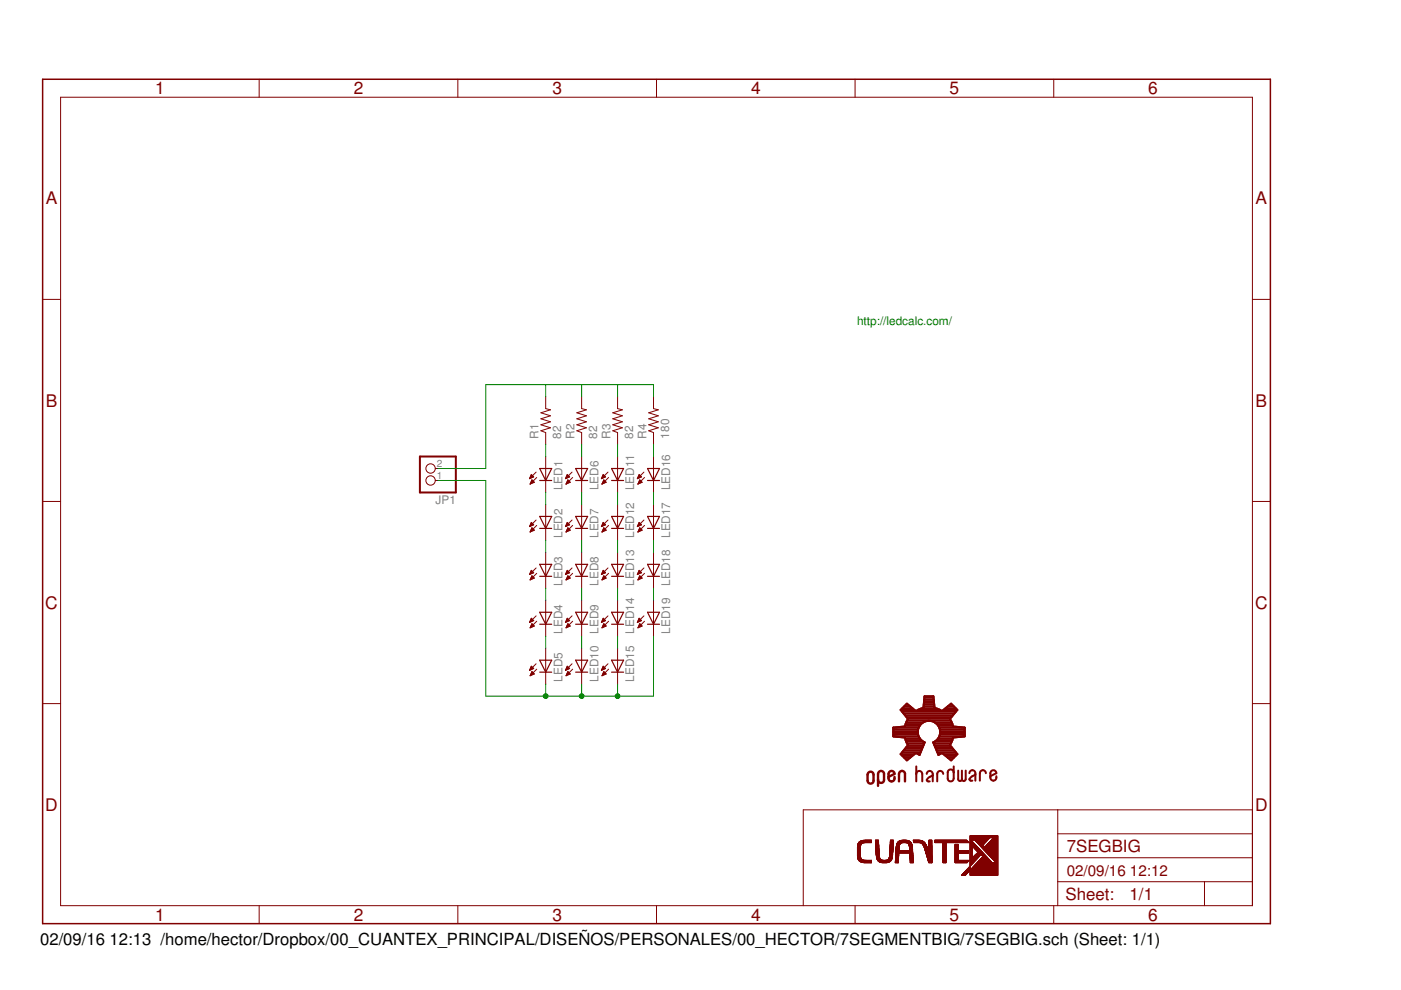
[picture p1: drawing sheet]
<svg xmlns="http://www.w3.org/2000/svg" width="297mm" height="210mm" viewBox="0 0 297 210" stroke-linecap="round" stroke-linejoin="round" font-family="sans-serif">
<g fill="none" stroke="#800000" stroke-width=".25">
<path d="M114.4 99.3h2.6l-1.3 2.6zM122 99.3h2.6l-1.3 2.6zM129.7 99.3h2.5l-1.3 2.6zM137.3 99.3h2.5l-1.2 2.6zM114.4 101.9h2.6M114.4 112h2.6M114.4 109.5h2.6l-1.3 2.5zM114.4 119.7h2.6l-1.3 2.5zM122 101.9h2.6M122 112h2.6M122 109.5h2.6l-1.3 2.5zM122 119.7h2.6l-1.3 2.5z"/>
<path d="M129.7 101.9h2.5M129.7 112h2.5M129.7 109.5h2.5l-1.3 2.5zM129.7 119.7h2.5l-1.3 2.5zM137.3 101.9h2.5M137.3 109.5h2.5l-1.2 2.5zM137.3 112h2.5M137.3 119.7h2.5l-1.2 2.5zM114.4 122.2h2.6M114.4 132.4h2.6M114.4 129.8h2.6l-1.3 2.6zM114.4 140h2.6l-1.3 2.5z"/>
<path d="M122 122.2h2.6M122 132.4h2.6M122 129.8h2.6l-1.3 2.6zM122 140h2.6l-1.3 2.5zM129.7 122.2h2.5M129.7 132.4h2.5M129.7 129.8h2.5l-1.3 2.6zM129.7 140h2.5l-1.3 2.5zM137.3 122.2h2.5M137.3 129.8h2.5l-1.2 2.6zM137.3 132.4h2.5M114.4 142.5h2.6"/>
<path d="M122 142.5h2.6M129.7 142.5h2.5"/>
</g>
<g fill="none" stroke="#800000" stroke-width=".21">
<path d="M54.9 16.8v3.8M97.1 16.8v3.8M139.2 16.8v3.8M181.3 16.8v3.8M223.4 16.8v3.8M12.8 20.6h252.7v171.4h-252.7zM9 63.5h3.8M265.5 63.5h3.8M92.3 99.3h.5M115.7 84.1v2.5l1 .3-2 .6 2 .7-2 .6 2 .6-2 .7 2 .6-2 .6 1 .4v2.6M115.7 96.8v7.6M123.3 84.1v2.5l1 .3-2 .6 2 .7-2 .6 2 .6-2 .7 2 .6-2 .6 1 .4v2.6"/>
<path d="M123.3 96.8v7.6M130.9 84.1v2.5l1.1 .3-2.1 .6 2.1 .7-2.1 .6 2.1 .6-2.1 .7 2.1 .6-2.1 .6 1 .4v2.6M130.9 96.8v7.6M138.6 84.1v2.5l1 .3-2.1 .6 2.1 .7-2.1 .6 2.1 .6-2.1 .7 2.1 .6-2.1 .6 1.1 .4v2.6M138.6 96.8v7.6M9 106.3h3.8M92.3 101.9h.5M112.3 101.4h.1M112.3 111.6h.2M112.4 101.3h.3M112.4 111.4h.4M112.4 101.2h.6"/>
<path d="M112.4 102.6h.1M112.4 111.3h.7M112.4 112.8h.1M112.5 101.1h.6M112.5 102.5h.2M112.5 111.2h.6M112.5 112.6h.3M112.5 100.9h.5M112.5 102.4h.5M112.5 111.1h.5M112.5 112.5h.5M112.5 102.3h.8"/>
<path d="M112.6 100.8h.3M112.6 111h.2M112.6 112.4h.7M112.6 100.7h.2M112.6 102.2h.6M112.6 112.3h.6M112.6 110.8h.1M112.6 102h.5M112.6 100.6l.6 .5-.9 .4zM112.6 110.8l.6 .5-.9 .4zM112.7 112.2h.3M112.7 101.9h.2"/>
<path d="M112.7 112h.2M112.8 101.8h.1M112.8 111.9h.1M112.8 101.7l-.4 .9M112.8 101.7l.5 .6-.9 .3M112.8 111.9l.5 .5-.9 .4zM113.7 100.1l-1.4 1.4M113.7 110.3l-1.4 1.4M113.8 101.2l-1.4 1.4M113.8 111.4l-1.4 1.4M115.7 107v7.6M115.7 117.1v7.6"/>
<path d="M119.9 101.4h.2M119.9 111.6h.2M120 101.3h.3M120 111.4h.4M120 101.2h.6M120 102.6h.1M120 111.3h.7M120 112.8h.1M120.1 101.1h.6M120.1 102.5h.2M120.1 111.2h.6M120.1 112.6h.3"/>
<path d="M120.1 100.9h.5M120.1 102.4h.5M120.1 112.5h.5M120.1 111.1h.5M120.2 102.3h.7M120.2 100.8h.3M120.2 111h.3M120.2 112.4h.7M120.2 100.7h.2M120.2 102.2h.6M120.2 112.3h.6M120.2 110.8h.1"/>
<path d="M120.3 102h.4M120.3 100.6l.5 .5-.9 .4zM120.3 110.8l.5 .5-.9 .4zM120.3 112.2h.3M120.3 101.9h.2M120.3 112h.2M120.4 101.8h.1M120.4 111.9h.1M120.4 101.7l-.4 .9M120.4 101.7l.5 .6-.9 .3M120.4 111.9l.5 .5-.9 .4zM121.3 100.1l-1.4 1.4"/>
<path d="M121.3 110.3l-1.4 1.4M121.4 101.2l-1.4 1.4M121.4 111.4l-1.4 1.4M123.3 107v7.6M123.3 117.1v7.6M127.5 101.4h.2M127.6 111.6h.1M127.6 101.3h.4M127.6 111.4h.4M127.6 101.2h.6M127.6 102.6h.1M127.7 111.3h.6"/>
<path d="M127.7 112.8h.1M127.7 102.5h.2M127.7 101.1h.7M127.7 111.2h.6M127.7 112.6h.3M127.7 100.9h.5M127.7 102.4h.5M127.7 112.5h.6M127.8 111.1h.4M127.8 100.8h.3M127.8 102.3h.7M127.8 111h.3"/>
<path d="M127.8 112.4h.7M127.8 100.7h.2M127.8 102.2h.6M127.8 110.8h.2M127.8 112.3h.6M127.9 102h.4M127.9 100.6l.5 .5-.9 .4zM127.9 110.8l.5 .5-.9 .4zM127.9 112.2h.4M128 101.9h.2M128 112h.1M128 101.8h.1"/>
<path d="M128 111.9h.1M128 101.7l-.4 .9M128 101.7l.5 .6-.9 .3M128 111.9l.5 .5-.9 .4zM128.9 100.1l-1.4 1.4M128.9 110.3l-1.4 1.4M129 101.2l-1.4 1.4M129 111.4l-1.4 1.4M130.9 107v7.6M130.9 117.1v7.6M135.1 101.4h.2M135.2 111.6h.1"/>
<path d="M135.2 101.3h.4M135.2 111.4h.4M135.3 101.2h.5M135.3 102.6h.1M135.3 112.8h.1M135.3 111.3h.6M135.3 102.5h.3M135.3 101.1h.7M135.3 111.2h.6M135.3 112.6h.3M135.4 100.9h.4M135.4 102.4h.4"/>
<path d="M135.4 112.5h.5M135.4 111.1h.4M135.4 100.8h.3M135.4 102.3h.7M135.4 111h.3M135.4 112.4h.7M135.5 100.7h.1M135.5 102.2h.5M135.5 110.8h.1M135.5 112.3h.5M135.5 100.6l.5 .5-.9 .4zM135.5 102h.4"/>
<path d="M135.5 110.8l.5 .5-.9 .4zM135.5 112.2h.4M135.6 101.9h.2M135.6 112h.2M135.6 101.8h.1M135.6 101.7l-.3 .9M135.6 101.7l.5 .6-.8 .3M135.6 111.9l.5 .5-.8 .4zM135.6 111.9h.1M136.5 100.1l-1.4 1.4M136.5 110.3l-1.4 1.4M136.7 101.2l-1.4 1.4"/>
<path d="M136.7 111.4l-1.4 1.4M138.6 107v7.6M138.6 117.1v7.6M265.5 106.3h3.8M112.3 121.8h.1M112.3 132h.1M112.3 121.7h.2M112.3 131.8h.3M112.4 121.6h.4M112.4 131.7h.5M112.4 121.5h.7M112.4 122.9h.1"/>
<path d="M112.4 131.6h.8M112.4 133h.2M112.5 121.3h.6M112.5 122.8h.3M112.5 131.5h.5M112.5 132.9h.4M112.5 121.2h.4M112.5 122.7h.6M112.5 131.3h.4M112.5 132.8h.7M112.6 122.5h.6M112.6 121.1h.2"/>
<path d="M112.6 131.2h.2M112.6 132.7h.6M112.6 121h.1M112.6 122.4h.5M112.6 132.5h.5M112.6 131.1h.1M112.6 120.9l.6 .5-.9 .4zM112.6 131.1l-.3 .9M112.6 131.1l.6 .5-.9 .4M112.7 122.3h.3M112.7 132.4h.3M112.7 122.2h.2"/>
<path d="M112.7 132.3h.2M112.8 122.1l.5 .5-.9 .4zM112.8 132.2l.5 .5-.9 .4zM113.7 120.4l-1.4 1.4M113.7 130.6l-1.4 1.4M113.8 121.6l-1.4 1.4M113.8 131.7l-1.4 1.4M115.7 127.3v7.6M115.7 137.4v7.7M119.9 121.8h.1M119.9 132h.1M119.9 121.7h.3"/>
<path d="M120 131.8h.2M120 121.6h.5M120 131.7h.5M120 121.5h.7M120 122.9h.1M120.1 131.6h.7M120.1 133h.1M120.1 121.3h.6M120.1 122.8h.3M120.1 131.5h.5M120.1 132.9h.4M120.1 121.2h.4"/>
<path d="M120.1 122.7h.6M120.2 131.3h.3M120.2 132.8h.6M120.2 122.5h.7M120.2 121.1h.2M120.2 131.2h.2M120.2 132.7h.6M120.2 121h.1M120.2 122.4h.5M120.2 132.5h.5M120.3 131.1h.1M120.3 120.9l.5 .5-.9 .4z"/>
<path d="M120.3 131.1l-.4 .9M120.3 131.1l.5 .5-.9 .4M120.3 122.3h.3M120.3 132.4h.3M120.4 122.2h.1M120.4 132.3h.1M120.4 122.1l.5 .5-.9 .4zM120.4 132.2l.5 .5-.9 .4zM121.3 120.4l-1.4 1.4M121.3 130.6l-1.4 1.4M121.4 121.6l-1.4 1.4M121.4 131.7l-1.4 1.4"/>
<path d="M123.3 127.3v7.6M123.3 137.4v7.7M127.5 121.8h.1M127.5 132h.1M127.6 121.7h.2M127.6 131.8h.2M127.6 121.6h.5M127.6 131.7h.5M127.7 121.5h.7M127.7 122.9h.1M127.7 131.6h.7M127.7 133h.1"/>
<path d="M127.7 122.8h.4M127.7 121.3h.6M127.7 131.5h.6M127.7 132.9h.4M127.8 121.2h.4M127.8 122.7h.5M127.8 132.8h.6M127.8 131.3h.3M127.8 122.5h.7M127.8 121.1h.3M127.8 131.2h.2M127.8 132.7h.7"/>
<path d="M127.9 121h.1M127.9 122.4h.5M127.9 132.5h.4M127.9 131.1h.1M127.9 131.1l-.4 .9M127.9 131.1l.5 .5-.9 .4M127.9 122.3h.3M127.9 132.4h.3M128 122.2h.1M128 132.3h.1M128 122.1l.5 .5-.9 .4zM128 132.2l.5 .5-.9 .4z"/>
<path d="M128.4 121.4l-.5-.5-.4 .9M128.4 121.4l-.9 .4M128.9 120.4l-1.4 1.4M128.9 130.6l-1.4 1.4M129 121.6l-1.4 1.4M129 131.7l-1.4 1.4M130.9 127.3v7.6M130.9 137.4v7.7M135.1 121.8h.1M135.1 132h.1M135.2 121.7h.2M135.2 131.8h.3"/>
<path d="M135.2 121.6h.5M135.2 131.7h.5M135.3 121.5h.7M135.3 122.9h.1M135.3 131.6h.7M135.3 133h.1M135.3 122.8h.4M135.3 121.3h.6M135.3 131.5h.6M135.3 132.9h.4M135.4 121.2h.4M135.4 122.7h.6"/>
<path d="M135.4 132.8h.6M135.4 131.3h.4M135.4 121.1h.3M135.4 122.5h.7M135.4 131.2h.2M135.4 132.7h.7M135.5 121h.1M135.5 122.4h.5M135.5 131.1h.1M135.5 132.5h.5M135.5 120.9l.5 .5-.9 .4zM135.5 131.1l-.4 .9"/>
<path d="M135.5 131.1l.5 .5-.9 .4M135.5 122.3h.4M135.6 132.4h.2M135.6 122.2h.1M135.6 132.3h.1M135.6 122.1l.5 .5-.8 .4zM135.6 132.2l.5 .5-.8 .4zM136.5 120.4l-1.4 1.4M136.5 130.6l-1.4 1.4M136.7 121.6l-1.4 1.4M136.7 131.7l-1.4 1.4M138.6 127.3v7.6"/>
<path d="M9 149.2h3.8M112.3 142.1h.1M112.4 142h.3M112.4 141.8h.5M112.4 141.7h.7M112.4 143.2h.2M112.5 141.6h.5M112.5 143h.4M112.5 141.5h.4M112.5 142.9h.7M112.6 141.4h.2M112.6 142.8h.6"/>
<path d="M112.6 141.2l.6 .6-.9 .3zM112.6 142.7h.5M112.7 142.6h.2M112.8 142.4h.1M112.8 142.4l.5 .5-.9 .4zM113.7 140.7l-1.4 1.4M113.8 141.9l-1.4 1.4M119.9 142.1h.1M120 142h.3M120 141.8h.6M120.1 141.7h.6M120.1 143.2h.2"/>
<path d="M120.1 141.6h.5M120.1 143h.4M120.2 141.5h.3M120.2 142.9h.6M120.2 142.8h.6M120.2 141.4h.2M120.3 142.7h.4M120.3 141.2l.5 .6-.9 .3zM120.3 142.6h.3M120.4 142.4h.1M120.4 142.4l.5 .5-.9 .4zM121.3 140.7l-1.4 1.4"/>
<path d="M121.4 141.9l-1.4 1.4M127.5 142.1h.1M127.6 142h.3M127.6 141.8h.6M127.7 141.7h.7M127.7 143.2h.2M127.7 141.6h.5M127.7 143h.5M127.8 141.5h.3M127.8 142.9h.7M127.8 142.8h.6M127.8 141.4h.2"/>
<path d="M127.9 142.7h.4M127.9 142.6h.3M128 142.4h.1M128 142.4l.5 .5-.9 .4zM128.4 141.8l-.5-.6-.4 .9M128.4 141.8l-.9 .3M128.9 140.7l-1.4 1.4M129 141.9l-1.4 1.4M265.5 149.2h3.8M181.8 180h.6M181.8 179.9h.6M181.8 179.8h.6"/>
<path d="M181.8 179.7h.6M181.8 179.6h.6M181.8 179.5h.6M181.8 179.3h.7M181.8 179.2h.7M181.9 179.1h.6M181.9 178.9h.7M182.1 178.6h2.7M182.2 178.5h2.6M182.3 178.4h2.5M182.4 178.4h2.4M182.5 179.4h-.7"/>
<path d="M182.5 179.2l-.7 .1M182.5 178.3h2.3M182.5 179.2h-.7M182.5 179l-.6 .1M182.6 179h-.7M182.6 178.9l-.7 .1M182.6 178.3h2.2M182.7 178.8l-.8 .1M182.7 178.2h2.1M182.9 178.8h-.9M183.1 178.2h1.7M183.1 178.7l-1.1 .1"/>
<path d="M183.5 178.1h1.3M184.8 178.7h-2.8M185.6 178.3h.6M185.6 178.2h.6M185.6 178.1h.6M185.6 178.6h.7M185.6 178.5h.6M185.6 178.4h.6M185.7 178.9h.6M185.7 178.8h.6M185.7 178.7h.6M185.7 179.5h.6"/>
<path d="M185.7 179.4h.6M185.7 179.3h.6M185.7 179.2h.6M185.7 179.1l.6 .1M185.7 179.1h.6M185.7 179h.6M185.7 179.8h.6M185.7 179.7h.6M185.7 179.6h.6M185.7 180h.6M185.7 179.9h.6M188.7 179.9h.6"/>
<path d="M188.7 179.8h.6M188.7 179.7h.6M188.7 179.6h.6M188.7 179.5h.6M188.7 179.4h.6M188.7 179.3h.7M188.7 179.2h.7M188.7 179.1h.7M188.8 179h.6M188.8 178.9h.6M188.8 178.8h.6M188.8 178.7h.6"/>
<path d="M188.8 178.6h.6M188.8 178.5h.6M188.8 178.4h.6M188.8 178.3h.6M188.8 178.2h.6M188.8 178.1h.6M189.3 180h-.6M189.4 179.3l-.7 .1M189.4 179h-.7M189.4 178.7l-.6 .1M189.4 178.1l-.6 .1M190 180h.6"/>
<path d="M190 179.9h.6M190 179.8h.6M190 179.7h.6M190 179.6h.6M190 179.5h.6M190 179.4h.7M190.1 179.3h.6M190.1 179.2h.6M190.1 179.1h.7M190.1 179h.7M190.3 178.7h2.9M190.3 178.6h2.8"/>
<path d="M190.4 178.6h2.7M190.4 178.5h2.7M190.5 178.5h2.5M190.5 178.4h2.5M190.6 178.4h2.3M190.6 179.9h-.6M190.6 179.6h-.6M190.6 178.3h2.2M190.7 179.2l-.6 .1M190.7 179.2h-.6M190.8 179l-.7 .1M190.8 178.3h1.9"/>
<path d="M190.8 178.9l-.7 .1M190.9 178.9h-.7M190.9 178.2h1.7M190.9 178.8l-.7 .1M191 178.8h-.8M191.2 178.2h1.1M191.2 178.7l-1 .1M191.5 178.1h.5M192.3 178.7h.9M192.4 178.8h.8M192.5 178.8l.8 .1M192.6 178.9h.7"/>
<path d="M192.7 179h.6M192.7 179.1h.7M192.7 179.1l.7 .1M192.7 179.2l.7 .1M192.7 179.2h.7M192.8 179.3h.6M192.8 179.4h.6M192.8 179.6h.6M192.8 179.5h.6M192.8 180h.7M192.8 179.9h.7M192.8 179.8h.7"/>
<path d="M192.8 179.7h.7M192.8 179.7h.6M193.6 178.2h1.8M193.6 178.1l1.5 .1M193.6 178.1h1.2M193.7 178.3h1.9M193.7 178.2l1.8 .1M193.7 178.4h2M193.7 178.5h2.2M193.7 178.4h2.1M193.7 178.6h2.3M193.7 178.7h2.4"/>
<path d="M195.1 178.7h1M195.3 178.8h.9M195.4 178.8l.8 .1M195.5 178.9h.7M195.5 178.9l.8 .1M195.6 179h.7M195.7 179.1l.7 .1M195.7 179.1h.6M195.7 179.2h.7M195.7 179.2l.7 .1M195.8 179.3h.6M195.8 179.3h.7"/>
<path d="M195.8 179.4h.7M195.9 179.5h.6M195.9 179.6h.7M195.9 179.7h.7M196 179.7h.6M196 179.8h.7M196 179.8h.6M196 179.9h.7M196.1 180h.6M197 180h.6M197 179.9h.6M197 179.8h.6"/>
<path d="M197 179.7h.6M197 179.6h.6M197 179.5h.6M197 179.4h.6M197 179.3h.6M197 179.2l.6 .1M197 179.2h.5M197 179.1h.5M197 179h.5M197 178.9h.5M197 178.8h.5M197 178.7h.5"/>
<path d="M197 178.6h.5M197 178.5h.5M197 178.4h.5M197 178.3h.5M197 178.2h.5M197 178.1h.5M197.6 178.1l-.6 .1M198.2 178.7h7.3M198.2 178.6h7.2M198.2 178.5h7.2M198.2 178.5h7.1M198.2 178.4h7.1"/>
<path d="M198.2 178.4h7M198.2 178.3h6.9M198.2 178.2l6.9 .1M198.2 178.2h6.8M198.2 178.1l6.8 .1M198.2 178.1h6.8M199.9 180h.7M199.9 179.9h.7M199.9 179.8h.7M199.9 179.7h.7M199.9 179.6h.7M199.9 179.5h.7"/>
<path d="M199.9 179.4h.7M199.9 179.3h.7M199.9 179.2h.7M199.9 179.1h.7M199.9 179h.7M199.9 178.9h.7M199.9 178.8h.7M199.9 178.7h.7M202.5 180h.6M202.5 179.9h.6M202.5 179.8h.6M202.5 179.7h.6"/>
<path d="M202.5 179.6h.6M202.5 179.5h.6M202.5 179.4h.6M202.5 179.3h.6M202.5 179.2h.6M202.5 179.1h.6M202.5 179h.6M205.7 180h.5M205.7 179.9h.5M205.7 179.8h.5M205.7 179.7h.5M205.7 179.6h.5"/>
<path d="M205.7 179.5h.5M205.7 179.5h1.4M205.7 179.4h1.4M205.7 179.3l1.4 .1M205.7 179.3h1.3M205.7 179.2l1.3 .1M205.7 179.2h1.2M205.7 179.1l1.2 .1M205.7 179.1h1.1M205.7 179h1M205.7 178.9h1M205.7 178.9h.9"/>
<path d="M205.7 178.8l.9 .1M205.7 178.8h.8M205.7 178.7l.8 .1M205.7 178.7h.7M205.7 178.6h.7M205.7 178.6h.6M205.7 178.5h.5M205.7 178.4h.5M205.7 178.4h.4M205.7 178.3h.4M205.7 178.2l.3 .1M205.7 178.2h.3"/>
<path d="M205.7 178.1l.2 .1M205.7 177.5h5.8M205.7 177.4h5.8M205.7 177.3h5.8M205.7 177.2h5.8M206.2 179.5h1M206.3 179.6h.9M206.4 179.6h.9M206.4 179.7h.9M206.4 179.7h1M206.5 179.8h1M206.6 179.9h1"/>
<path d="M206.7 179.9l.9 .1M206.7 180h.9M206.7 178.1h2.7M206.8 178.2h2.5M206.8 178.3h2.5M206.9 178.4h2.3M206.9 178.4h2.2M207 178.5h2.1M207 178.5h2M207.1 178.6h1.9M207.1 178.6h1.8M207.2 178.7h1.7"/>
<path d="M207.2 178.7h1.6M207.3 178.8h1.5M207.3 178.8h1.4M207.4 178.9h1.2M207.5 179h1.1M207.5 179h1M207.6 179.1h.9M207.7 179.2h.7M207.7 179.2l.8 .1M207.8 179.3h.7M207.8 179.3l.8 .1M207.9 179.4h.7"/>
<path d="M207.9 179.5h.8M208 179.5h.7M208 179.6h3.5M208.1 179.6h3.4M208.1 179.7h3.4M208.2 179.7h3.3M208.2 179.8h3.3M208.3 179.8h3.2M208.3 179.9h3.2M208.4 179.9h3.1M208.4 180h3.1M208.4 179.1l-.8 .1"/>
<path d="M208.7 178.9h-1.3M208.9 179.5h2.6M209 179.4h2.5M209.1 179.3h2.4M209.2 179.2h2.3M209.3 179.1h2.2M209.3 178.2h-2.6M209.4 179h2.1M209.4 178.1h-3.7M209.5 178.9h2M209.5 178l-3.8 .1M209.5 178h-3.8"/>
<path d="M209.6 178.8h1.9M209.6 177.9h-3.9M209.7 178.7h1.8M209.7 177.8h-4M209.7 178.6h1.8M209.8 178.6h1.7M209.8 177.7h-4.1M209.8 178.5h1.7M209.9 178.5h1.6M209.9 178.4h1.6M210 178.4h1.5M210 178.3h1.5"/>
<path d="M210.1 178.2h1.4M210.2 178.1h1.3M210.3 178h1.2M210.4 177.9h1.1M210.5 177.8h1M210.6 177.7h.9M211.5 177.6h-5.8M224.3 171.7v20.3M224.3 176.8h41.2M265.5 171.7h-95.2v20.3M54.9 192v3.8M97.1 192v3.8"/>
<path d="M139.2 192v3.8M181.3 192v3.8M181.8 181.4l.6 .1M181.8 181.4h.6M181.8 181.3h.6M181.8 181.2h.6M181.8 181.1h.6M181.8 181h.6M181.8 180.9h.6M181.8 180.8h.6M181.8 180.7h.6M181.8 180.6h.6"/>
<path d="M181.8 180.5h.6M181.8 180.4h.6M181.8 180.3h.6M181.8 180.2h.6M181.8 180.1h.6M181.8 181.7h.7M181.8 181.6h.6M181.8 181.5h.6M181.8 181.8l.7 .1M181.8 181.9h.7M181.8 181.8h.7M181.8 181.7l.7 .1"/>
<path d="M181.9 181.9l.6 .1M181.9 182h.6M181.9 182.1h.7M181.9 182.2h.8M182 182.3h.9M182 182.3l1.1 .1M182 182.4h2.8M182.1 182.4h2.7M182.1 182.5h2.7M182.2 182.5h2.6M182.2 182.6h2.6M182.3 182.6h2.5"/>
<path d="M182.4 182.7h2.4M182.5 182.8h2.3M182.6 182.8h2.2M182.9 182.9h1.9M183 182.9h1.8M183.3 182.9h.1M184.7 182.4h.1M184.7 182.9h.1M185.7 180.1h.7M185.7 180.7l.7 .1M185.7 180.7h.7M185.7 180.6h.7"/>
<path d="M185.7 180.5h.7M185.7 180.4h.7M185.7 180.3h.7M185.7 180.2h.7M185.8 181.1h.6M185.8 181h.6M185.8 180.9h.6M185.8 180.8h.6M185.8 181.3h.6M185.8 181.2h.6M185.8 181.5h.6M185.8 181.4l.6 .1"/>
<path d="M185.8 181.4h.6M185.8 181.7h.7M185.8 181.6h.7M185.8 181.8h.7M185.9 181.8l.6 .1M185.9 181.9h.6M185.9 182.1h.7M185.9 182h.7M185.9 182.2h.8M186 182.3h.9M186 182.2h.7M186 182.3l1 .1"/>
<path d="M186.1 182.4h2.9M186.1 182.4h2.8M186.1 182.5h2.8M186.2 182.5h2.6M186.2 182.6h2.6M186.3 182.7h2.4M186.5 182.8h2.1M186.6 182.8h1.9M186.8 182.9h1.5M186.9 182.9h1.2M188 182.4h1M188.3 182.2h.7"/>
<path d="M188.3 182.2h.8M188.4 182.1h.7M188.4 182h.7M188.5 182h.6M188.5 181.9h.7M188.5 181.8h.7M188.6 181.7h.6M188.6 181.6h.6M188.6 181.5h.6M188.6 181.4h.6M188.6 181.3h.7M188.6 181.2h.7"/>
<path d="M188.6 181.1h.7M188.6 181h.7M188.6 180.9h.7M188.7 180.8h.6M188.7 180.7h.6M188.7 180.6h.6M188.7 180.5h.6M188.7 180.4h.6M188.7 180.3h.6M188.7 180.2h.6M188.7 180.1h.6M188.7 180h.6"/>
<path d="M188.7 182.6l-2.4 .1M189 182.3h-.8M189.2 181.9h-.7M189.2 181.7l-.6 .1M189.2 181.5l-.6 .1M189.3 181.4h-.7M189.3 180.8l-.6 .1M189.3 180.6h-.6M189.8 182.9h.7M189.8 182.8h.7M189.8 182.7h.7M189.8 182.6h.7"/>
<path d="M189.8 182.5h.7M189.8 182.4h.7M189.9 182.3h.6M189.9 182.2h.6M189.9 182.1h.6M189.9 181.8h.6M189.9 182h.6M189.9 181.9h.6M189.9 181.7h.6M189.9 181.6h.6M189.9 181.5h.6M189.9 181.4h.6"/>
<path d="M189.9 181.3h.6M189.9 181.2h.6M189.9 181.1h.6M189.9 181h.6M189.9 180.9h.6M189.9 180.9h.7M189.9 180.8h3.6M189.9 180.7h3.6M189.9 180.6h3.6M190 180.5h3.5M190 180.4h3.5M190 180.3h.6"/>
<path d="M190 180.2h.6M190 180.1h.6M190.4 182.9h.1M190.5 182.4h-.7M190.5 181.8h-.6M190.5 181.7l-.6 .1M190.6 180.3h-.6M192.8 180.9h.7M192.8 180.3h.7M192.8 180.2h.7M192.8 180.1h.7M192.9 181.5h.6"/>
<path d="M192.9 181.4h.6M192.9 181.3h.6M192.9 181.2h.6M192.9 181.1h.6M192.9 181h.6M192.9 180.9h.6M192.9 181.8h.7M192.9 181.8h.6M192.9 181.7h.6M192.9 181.6h.6M193 182.1h.6M193 182h.6"/>
<path d="M193 181.9h.6M193 182.4h.6M193 182.3h.6M193 182.2h.6M193 182.9h.6M193 182.8h.6M193 182.7h.6M193 182.6h.6M193 182.5h.6M196.1 180.1h.6M196.1 180l.6 .1M196.1 180.2h.7"/>
<path d="M196.2 180.3h.6M196.2 180.4h.6M196.2 180.5h.6M196.2 180.6h.7M196.3 180.7h.6M196.3 180.8h1.3M196.3 180.9h1.3M196.4 181h1.2M196.4 181.2h1.2M196.4 181.1h1.2M196.4 181.3h1.2M196.5 181.4h1.1"/>
<path d="M196.5 181.3h1.1M196.5 181.5h1.1M196.5 181.6h1.1M196.6 181.6h1M196.6 181.7h1M196.6 181.8h1M196.6 181.9h1M196.7 182h.9M196.7 181.9h.9M196.7 182.1h.9M196.7 182.2h.9M196.7 182.3h.9"/>
<path d="M196.8 182.4h.8M196.8 182.5h.8M196.8 182.6h.8M196.8 182.7h.8M196.9 182.8h.7M196.9 182.9h.7M197 180.7h.6M197 180.6h.6M197 180.5h.6M197 180.4h.6M197 180.3h.6M197 180.2h.6"/>
<path d="M197 180.1h.6M199.9 181.8h.7M199.9 182.9h.7M199.9 182.8h.7M199.9 182.7h.7M199.9 182.6h.7M199.9 182.5h.7M199.9 182.4h.7M199.9 182.3h.7M199.9 182.2h.7M199.9 182.1h.7M199.9 182h.7"/>
<path d="M199.9 181.9h.7M199.9 181.7h.7M199.9 181.6h.7M199.9 181.5h.7M199.9 181.4h.7M199.9 181.3h.7M199.9 181.2h.7M199.9 181.1h.7M199.9 181h.7M199.9 180.9h.7M199.9 180.8h.7M199.9 180.7h.7"/>
<path d="M199.9 180.6h.7M199.9 180.5h.7M199.9 180.4h.7M199.9 180.3h.7M199.9 180.2h.7M199.9 180.1h.7M200.5 182.9h.1M202.5 181.8h.6M202.5 182.9h2.5M202.5 182.4h2.9M202.5 182.3h.6M202.5 182.2h.6"/>
<path d="M202.5 182.1h.6M202.5 182h.6M202.5 181.9h.6M202.5 181.7h.6M202.5 181.6h.6M202.5 181.5h.6M202.5 181.4h.6M202.5 181.3h.6M202.5 181.2h.6M202.5 181.1h.6M202.5 181h.6M202.5 180.9h.6"/>
<path d="M202.5 180.8l2.9 .1M202.5 180.8h2.8M202.5 180.7h2.9M202.5 180.6h2.9M202.5 180.5h2.9M202.5 180.4h2.9M202.5 180.3h2.3M202.5 180.3h.6M202.5 180.2h.6M202.5 180.1h.6M203.1 182.3l-.6 .1M203.1 180.9l-.6 .1"/>
<path d="M203.2 180.9h.1M203.6 180.9h1.8M203.8 185.6h.9M203.9 185.6h.1M204 185.4h.9M204.7 185.5l-.8 .1M204.7 184.7h.8M204.7 185.5h-.8M204.8 185.4l-.8 .1M204.9 185.4h-.9M204.9 184.5h6.6M204.9 185.3h-.8"/>
<path d="M205 184.4h.7M205 185.2l-.9 .1M205 184.3h.7M205 185.2h-.8M205.1 182.9h-2.6M205.1 185.1l-.8 .1M205.1 184.2h.6M205.1 182.8h-2.6M205.1 185.1h-.8M205.2 182.8h-2.7M205.2 185l-.9 .1M205.2 184.1h.5"/>
<path d="M205.2 182.7h-2.7M205.2 185h-.8M205.3 184.1h.4M205.3 182.6l-2.8 .1M205.3 184.9l-.9 .1M205.3 184h.4M205.3 182.6h-2.8M205.4 184.9h-.9M205.4 182.5l-2.9 .1M205.4 180.4h-2.9M205.4 184.8h-.9M205.4 183.9h.3"/>
<path d="M205.4 182.5h-2.9M205.4 184.8h-.8M205.5 184.7h-.9M205.5 183.8h.2M205.6 184.6h-.9M205.6 183.7h.1M205.7 183.6v.1M205.7 185.6h5.8M205.7 185.5h5.8M205.7 185.4h5.8M205.7 185.3h5.8M205.7 185.2h5.8"/>
<path d="M205.7 185.1h5.8M205.7 185h5.8M205.7 184.9h5.8M205.7 184.8h5.8M205.7 184.7h5.8M205.7 184.6h5.8M205.7 183.3h.3M205.7 182.9h.7M205.7 182.8h.8M205.7 182.3h1.2M205.7 181.9h1.6M205.7 181.8h1.7"/>
<path d="M205.7 181.7h.5M205.7 181.6h.5M205.7 181.5h.5M205.7 181.4h.5M205.7 181.3h.5M205.7 181.2h.5M205.7 181.1h.5M205.7 181h.5M205.7 180.9h.5M205.7 180.8h.5M205.7 180.7h.5M205.7 180.6h.5"/>
<path d="M205.7 180.5h.5M205.7 180.4h.5M205.7 180.3h.5M205.7 180.2h.5M205.7 180.1h.5M205.8 184.4h5.7M205.8 183.5l-.1 .1M205.8 184.3h5.7M205.8 183.5h-.1M205.9 183.4l-.2 .1M205.9 184.2h5.6M205.9 183.4h-.2"/>
<path d="M206 184.2h5.5M206 183.3l-.3 .1M206 184.1h5.5M206.1 184.1h5.4M206.1 183.2l-.4 .1M206.1 184h5.4M206.1 183.2h-.4M206.2 184h5.3M206.2 183.1l-.5 .1M206.2 183.9h5.3M206.2 183.1h-.5M206.3 183h-.6"/>
<path d="M206.3 183.8h5.2M206.4 183.8h5.1M206.4 182.9h-.7M206.4 183.7h5.1M206.5 183.7h5M206.5 182.8h-.8M206.5 183.6h5M206.5 181.5h1.2M206.6 182.7h-.9M206.6 183.5h4.9M206.6 182.6l-.9 .1M206.7 183.5h4.8"/>
<path d="M206.7 182.6h-1M206.7 183.4h4.8M206.7 182.5l-1 .1M206.7 180l1 .1M206.8 182.5h-1.1M206.8 180.1h1M206.8 183.3h4.7M206.8 182.4l-1.1 .1M206.8 181.2h1.2M206.8 180.1l1 .1M206.9 182.4h-1.2M206.9 181.2h1.8"/>
<path d="M206.9 183.2h4.6M206.9 180.2h1M206.9 181.1h1.8M207 183.1h4.5M207 180.3h.9M207 182.3h-1.3M207 181.1h1.6M207 180.3h1M207 182.2h-1.3M207.1 183h4.4M207.1 181h1.5M207.1 182.2h-1.4"/>
<path d="M207.1 180.4h.9M207.1 182.1h-1.4M207.1 180.5h1M207.2 180.9h1.3M207.2 182.1h-1.5M207.2 180.5h.9M207.2 182.9h3.1M207.2 182h-1.5M207.2 180.9h1.2M207.2 182.8h3.1M207.2 180.6h1M207.3 180.8h1.1"/>
<path d="M207.3 181.9l-1.6 .1M207.3 182.8h2.9M207.3 180.8h1M207.3 180.6l1 .1M207.3 182.7h2.9M207.4 181.8l-1.7 .1M207.4 180.7h.9M207.4 182.7h2.7M207.5 182.6h2.6M207.5 181.7l-1.3 .1M207.5 182.6h2.5M207.5 181.7h-1.2"/>
<path d="M207.6 182.5h2.4M207.6 181.6l-1.2 .1M207.6 182.5h2.3M207.6 181.6h-1.2M207.6 182.4h2.3M207.7 181.5l-1.2 .1M207.7 182.4h2.1M207.8 182.3h2M207.8 181.4l-1.2 .1M207.8 182.2h1.9M207.8 181.4h-1.1M207.9 181.3h-1.2"/>
<path d="M207.9 182.1h1.7M208 182.1h1.6M208 182h1.5M208 181.2h.8M208 181.3h.9M208.1 181.9h1.3M208.1 181.3h.8M208.2 181.4h.7M208.2 181.8h1.1M208.2 181.4l.8 .1M208.3 181.7h1M208.3 181.5h.7"/>
<path d="M208.3 181.5l.8 .1M208.3 181.7h.9M208.4 181.6h.7M208.5 180h3M208.5 180.1h3M208.6 180.1h2.9M208.6 180.2h2.9M208.7 180.3h2.8M208.8 180.4h2.7M208.9 180.5h2.6M209 180.6h2.5M209.1 180.7h2.4"/>
<path d="M209.2 180.8h2.3M209.3 180.9h2.2M209.4 181h2.1M209.5 181.1h2M209.6 181.2h1.9M209.6 181.3h1.9M209.7 181.3h1.8M209.7 181.4h1.8M209.8 181.4h1.7M209.8 181.5h1.7M209.9 181.5h1.6M209.9 181.6h1.6"/>
<path d="M210 181.6h1.5M210 181.7h1.5M210.1 181.7h1.4M210.1 181.8h1.4M210.2 181.8h1.3M210.2 181.9h1.3M210.3 182h1.2M210.4 182.1h1.1M210.5 182.2h1M210.6 182.3h.9M210.7 182.4h.8M210.8 182.5h.7"/>
<path d="M210.9 182.6h.6M211 182.7h.5M211 182.8h.5M211.1 182.8h.4M211.1 182.9h.4M211.5 184.6h-6.7M211.5 184.5h-6.6M211.5 182.9h-4.4M223.4 192v3.8M224.3 186.9h41.2M224.3 181.9h41.2M255.4 186.9v5.1"/>
<circle cx="91.3" cy="99.3" r=".99"/>
<circle cx="91.3" cy="101.9" r=".99"/>
</g>
<g fill="none" stroke="#800000" stroke-width=".42">
<path d="M89 96.8h7.6v7.6h-7.6zM189.4 154.3v1.8l2.5 .3M189.4 155.8h5.2M189.4 155.4h5.2M189.4 155h5.2M189.4 154.6h5.2M189.4 154.3h5.4M189.6 156.1h5.2M191 150.5l1.3-1.3 1.9 1.6M191 150.5l1.5 1.9M191 159.9h2.9M191 150.5h2.9"/>
<path d="M191.3 159.5h3.9M191.3 150.9h11.3M191.3 150.2h2.1M191.6 159.2h3.7M191.6 151.3h10.7M191.7 149.8h1.3M191.9 156.4l.6 1.6M191.9 154l-2.5 .3M191.9 158.8h3.6M191.9 156.5h3.1M191.9 153.9h3.1M191.9 151.7h10.1"/>
<path d="M192 156.9h3.3M192 153.5h3.3M192.1 149.4h.4M192.2 157.3h3.6M192.2 153.2h3.6M192.2 158.4h3.4M192.2 152h9.5M192.3 152.8h9.3M192.3 157.6h3.6M192.5 158h3.3M192.5 152.4h8.9M192.5 152.4l-.6 1.6"/>
<path d="M192.5 158l-1.5 1.9M194.2 159.6l.8 .4M194.2 159.6l-1.9 1.6-1.3-1.3M194.6 155.2l.1 .8 .4 .7 .9 .7M194.6 155.2a2.38 2.38 0 0 1 3.7-2 2.38 2.38 0 0 1-.4 4.2M194.6 155.2l.4 1.3M194.6 155.2a2.38 2.38 0 0 1 2.8-2.3 2.38 2.38 0 0 1 1.8 3.2M194.6 150.5h4.7M194.6 159.9h.4M195 156.5l1 .9M195.6 150.2h2.7M195.8 150.1l-1.6 .7"/>
<path d="M195.8 150.1l.2-2.5h1.9l.2 2.5M195.8 149.8h2.3M195.9 149.4h2.2M195.9 149h2.1M195.9 148.7h2.1M196 148.3h2M196 147.9h1.9M196 157.4l-1 2.6M197.9 157.4l1.1 2.6M198 157.6h3.6M198.1 158h3.3M198.1 157.3h3.7"/>
<path d="M198.1 150.1l1.6 .7M198.2 153.2h3.6M198.3 158.4h3.4M198.4 158.8h3.7M198.6 159.2h3.8M198.6 156.9h3.3M198.6 153.5h3.3M198.8 159.5h3.9M198.9 159.9h.4M198.9 156.5h3.1M198.9 153.9h3.1M199.2 156.1l-.7 .9-.6 .4"/>
<path d="M199.2 156.1h5.2M199.2 154.3h5.3M199.3 155.8h5.2M199.3 154.6h5.2M199.3 155.4h5.2M199.3 155h5.2M199.7 159.6l-.7 .4M199.7 159.6l2 1.6 1.3-1.3M200 150.5h2.9M200 159.9h3M200.5 150.2h2.1M200.9 149.8h1.3"/>
<path d="M201.4 152.4l.7 1.6M201.4 158l1.6 1.9M201.4 149.4h.5M202.1 156.4l-.7 1.6M202.1 154l2.4 .3M203 150.5l-1.6 1.9M203 150.5l-1.3-1.3-2 1.6M204.5 154.3v1.8l-2.4 .3M191.3 160.3h2.1M191.7 160.7h1.3M192.1 161h.4M194.3 164.1a.63 .63 0 0 1 .6-.7 .63 .63 0 0 1 .6 .7v1.6"/>
<path d="M194.3 162.5v3.2M196.5 164.1a.63 .63 0 0 1 .6-.7 .63 .63 0 0 1 .7 .7v1.6M197.8 164.4l-.9 .5-.4 .5 .2 .3h.4M200 164.1a.63 .63 0 0 0-.7-.7 .63 .63 0 0 0-.6 .7v1.6M200.5 160.3h2.1M201 160.7h1.2M201.4 161h.4M202.2 162.5v2.5a.63 .63 0 0 1-.6 .7 .63 .63 0 0 1-.7-.7v-1.2a.63 .63 0 0 1 .7-.7 .63 .63 0 0 1 .6 .7M203.2 163.4v1.8a.39 .39 0 0 0 .3 .4 .39 .39 0 0 0 .4-.4 .4 .4 0 0 0 .4 .4 .4 .4 0 0 0 .4-.4v-1.8M203.9 163.4v2M205.5 163.9a.63 .63 0 0 1 .7-.6 .63 .63 0 0 1 .6 .6v1.6M206.8 164.3l-.9 .4-.4 .5 .2 .3h.5"/>
<path d="M209 163.9a.63 .63 0 0 0-.6-.6 .63 .63 0 0 0-.6 .6v1.6M210 164.6l1.2-.7a.63 .63 0 0 0-.6-.6 .63 .63 0 0 0-.6 .6v1a.67 .67 0 0 0 .8 .6 .67 .67 0 0 0 .4-.9"/>
</g>
<path d="M9 16.8h260.3v179h-260.3z" fill="none" stroke="#800000" stroke-width=".32"/>
<path d="M184.1 163.9a.63 .63 0 0 1 .7-.3 .63 .63 0 0 1 .4 .7v1.2a.63 .63 0 0 1-.6 .7 .63 .63 0 0 1-.7-.7zM186.2 165.4a.63 .63 0 0 0 .6 .6 .63 .63 0 0 0 .6-.6v-1.3a.63 .63 0 0 0-.6-.7 .63 .63 0 0 0-.6 .7v2.5M188.4 164.7l1.3-.6a.63 .63 0 0 0-.7-.7 .63 .63 0 0 0-.6 .7v.9a.67 .67 0 0 0 .8 .7 .67 .67 0 0 0 .5-1M190.6 165.7v-1.6a.63 .63 0 0 1 .6-.7 .63 .63 0 0 1 .7 .7v1.6" fill="none" stroke="#800000" stroke-width=".51"/>
<g fill="none" stroke="#008000" stroke-width=".21">
<path d="M115.7 81.6v2.5M115.7 94.3v2.5M123.3 81.6v2.5M123.3 94.3v2.5M130.9 81.6v2.5M130.9 94.3v2.5M138.6 84.1v-2.5h-35.6v17.7h-10.2M138.6 94.3v2.5M92.8 101.9h10.2v45.7h35.6v-12.7M115.7 104.4v2.6M115.7 114.6v2.5M123.3 104.4v2.6"/>
<path d="M123.3 114.6v2.5M130.9 104.4v2.6M130.9 114.6v2.5M138.6 104.4v2.6M138.6 114.6v2.5M115.7 124.7v2.6M115.7 134.9v2.5M123.3 124.7v2.6M123.3 134.9v2.5M130.9 124.7v2.6M130.9 134.9v2.5M138.6 124.7v2.6"/>
<path d="M115.7 145.1v2.5M123.3 145.1v2.5M130.9 145.1v2.5"/>
</g>
<g fill="#008000" stroke="#008000" stroke-width=".21">
<circle cx="115.7" cy="147.6" r=".51"/>
<circle cx="123.3" cy="147.6" r=".51"/>
<circle cx="130.9" cy="147.6" r=".51"/>
</g>
<g font-size="3.7" fill="#800000">
<text x="32.9" y="20">1</text>
<text x="75" y="20">2</text>
<text x="117.1" y="20">3</text>
<text x="159.2" y="20">4</text>
<text x="201.3" y="20">5</text>
<text x="243.5" y="20">6</text>
<text x="9.7" y="43.3">A</text>
<text x="266.2" y="43.3">A</text>
<text x="9.7" y="86.2">B</text>
<text x="266.2" y="86.2">B</text>
<text x="9.6" y="129">C</text>
<text x="266.1" y="129">C</text>
<text x="9.6" y="171.9">D</text>
<text x="266.1" y="171.9">D</text>
<text x="32.9" y="195.2">1</text>
<text x="75" y="195.2">2</text>
<text x="117.1" y="195.2">3</text>
<text x="159.2" y="195.2">4</text>
<text x="201.3" y="195.2">5</text>
<text x="243.5" y="195.2">6</text>
</g>
<g font-size="3.6" fill="#800000">
<text x="226.2" y="180.6">7SEGBIG</text>
<text x="225.9" y="190.9">Sheet:</text>
<text x="239.5" y="190.8">1/1</text>
</g>
<g font-size="3.5">
<text x="8.5" y="200.4">02/09/16</text>
<text x="23.2" y="200.4">12:13 /home/hector/Dropbox/00_CUANTEX_PRINCIPAL/DISEÑOS/PERSONALES/00_HECTOR/7SEGMENTBIG/7SEGBIG.sch (Sheet: 1/1)</text>
</g>
<g font-size="3.2" fill="#800000">
<text x="226.2" y="185.7">02/09/16</text>
<text x="239.6" y="185.7">12:12</text>
</g>
<text font-size="2.5" fill="#008000" x="181.7" y="68.9">http://ledcalc.com/</text>
<g font-size="2.5" fill="#808080">
<text x="114.2" y="93" transform="rotate(-90 114.2 93)">R1</text>
<text x="119" y="93" transform="rotate(-90 119 93)">82</text>
<text x="121.8" y="93" transform="rotate(-90 121.8 93)">R2</text>
<text x="126.6" y="93" transform="rotate(-90 126.6 93)">82</text>
<text x="129.4" y="93" transform="rotate(-90 129.4 93)">R3</text>
<text x="134.2" y="93" transform="rotate(-90 134.2 93)">82</text>
<text x="137.1" y="93" transform="rotate(-90 137.1 93)">R4</text>
<text x="141.9" y="93" transform="rotate(-90 141.9 93)">180</text>
<text x="92.4" y="106.8">JP1</text>
<text x="119.3" y="103.9" transform="rotate(-90 119.3 103.9)">LED1</text>
<text x="126.9" y="103.9" transform="rotate(-90 126.9 103.9)">LED6</text>
<text x="134.5" y="103.9" transform="rotate(-90 134.5 103.9)">LED11</text>
<text x="142.1" y="103.9" transform="rotate(-90 142.1 103.9)">LED16</text>
<text x="119.3" y="114.1" transform="rotate(-90 119.3 114.1)">LED2</text>
<text x="126.9" y="114.1" transform="rotate(-90 126.9 114.1)">LED7</text>
<text x="134.5" y="114.1" transform="rotate(-90 134.5 114.1)">LED12</text>
<text x="142.1" y="114.1" transform="rotate(-90 142.1 114.1)">LED17</text>
<text x="119.3" y="124.2" transform="rotate(-90 119.3 124.2)">LED3</text>
<text x="126.9" y="124.2" transform="rotate(-90 126.9 124.2)">LED8</text>
<text x="134.5" y="124.2" transform="rotate(-90 134.5 124.2)">LED13</text>
<text x="142.1" y="124.2" transform="rotate(-90 142.1 124.2)">LED18</text>
<text x="119.3" y="134.4" transform="rotate(-90 119.3 134.4)">LED4</text>
<text x="126.9" y="134.4" transform="rotate(-90 126.9 134.4)">LED9</text>
<text x="134.5" y="134.4" transform="rotate(-90 134.5 134.4)">LED14</text>
<text x="142.1" y="134.4" transform="rotate(-90 142.1 134.4)">LED19</text>
<text x="119.3" y="144.5" transform="rotate(-90 119.3 144.5)">LED5</text>
<text x="126.9" y="144.5" transform="rotate(-90 126.9 144.5)">LED10</text>
<text x="134.5" y="144.5" transform="rotate(-90 134.5 144.5)">LED15</text>
</g>
<g font-size="2.1" fill="#808080">
<text x="92.6" y="101.5">1</text>
<text x="92.6" y="99">2</text>
</g>
</svg>
